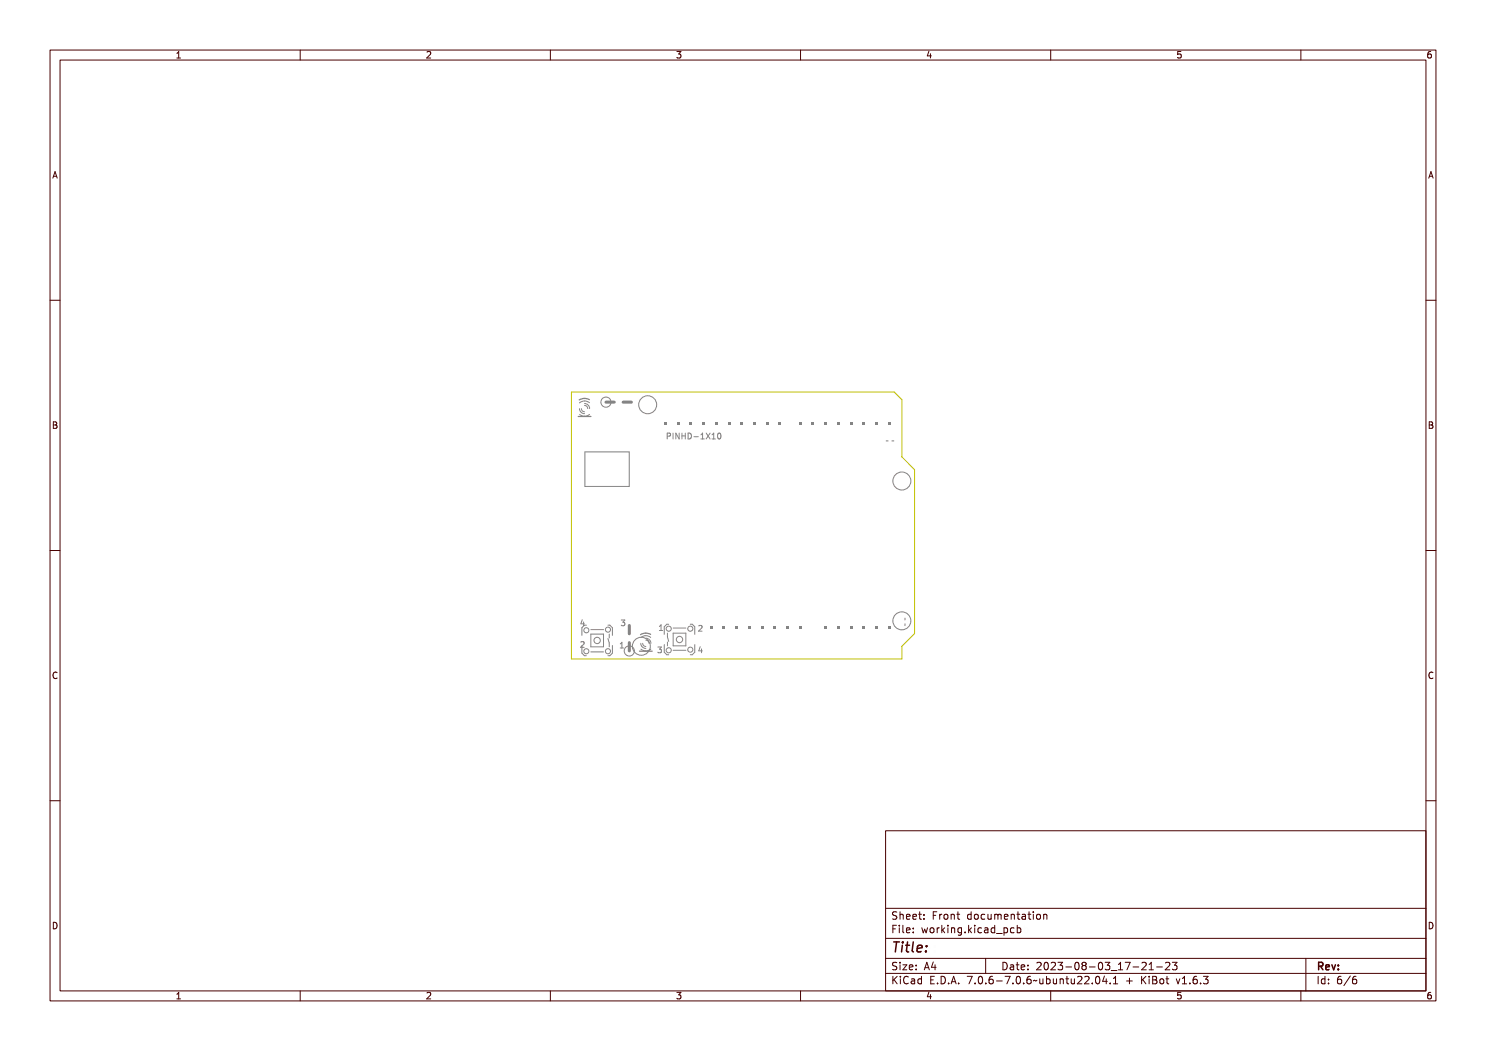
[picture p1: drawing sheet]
<svg xmlns="http://www.w3.org/2000/svg" width="297mm" height="210mm" viewBox="0 0 297 210" stroke-linecap="round" stroke-linejoin="round" font-family="sans-serif">
<g fill="none" stroke="#848484" stroke-width=".2">
<path d="M133.2 86.7h.3a.37 .37 0 0 1 .4 .5 .37 .37 0 0 1-.6 .2v.5h-.1zM133.3 86.8h.2a.21 .21 0 0 1 .2 .3 .21 .21 0 0 1-.2 .2h-.2zM134.1 86.7h.6v.1h-.2v.9h.2v.2h-.6v-.2h.2v-.9h-.2zM135 86.7h.2l.4 1v-1h.1v1.2h-.2l-.4-1v1h-.1zM135.9 86.7h.2v.5h.4v-.5h.1v1.2h-.1v-.6h-.4v.6h-.2zM136.9 86.7a.59 .59 0 0 1 .7 .6 .59 .59 0 0 1-.7 .6zM137 86.8a.44 .44 0 0 1 .4 .5 .44 .44 0 0 1-.4 .4zM138 87.4h.4v.1h-.4zM138.8 86.8l.4-.1v1h.3v.2h-.7v-.2h.3v-.8h-.3zM139.6 86.7h.2l.2 .4 .3-.4h.2l-.4 .6 .4 .6h-.2l-.3-.5-.3 .5h-.1l.4-.6zM140.7 86.8l.4-.1v1h.2v.2h-.6v-.2h.2v-.8h-.2zM141.6 86.8a.45 .45 0 0 1 .6 .1 .45 .45 0 0 1 .1 .6 .39 .39 0 0 1-.5 .4 .39 .39 0 0 1-.3-.6z"/>
<path d="M141.8 86.9a.47 .47 0 0 1 .3 .4 .47 .47 0 0 1-.3 .4l-.1-.4zM142.3 87.7h.7M143.6 86.6l.1-.1a.62 .62 0 0 1 .4 .6 .62 .62 0 0 1-.4 .6 .78 .78 0 0 1-.1-1.1zM116.3 129v1.5l.5 .5h.4M116.3 125.4v1.6M116.8 124.9h.4M118.1 126.7h2.5v2.5h-2.5zM118.1 125.8h2.5M118.1 130.3h2.5M121.5 124.9h.4l.5 .5v1.6M121.5 127.6l.3 .9v.7M121.8 126.7v.8"/>
<path d="M122.4 129v1.5l-.5 .5h-.4M180.9 123.5v.4M180.9 124.6v.4"/>
<circle cx="121.1" cy="80.4" r="1.02"/>
<circle cx="141.9" cy="87.3" r=".1"/>
<circle cx="117.2" cy="125.9" r=".51"/>
<circle cx="117.2" cy="130.1" r=".51"/>
<circle cx="119.4" cy="128" r=".63"/>
<circle cx="121.5" cy="125.8" r=".51"/>
<circle cx="121.5" cy="130.1" r=".51"/>
</g>
<path d="M121.1 80.4h1.7M124.5 80.4h1.7" fill="none" stroke="#848484" stroke-width=".61"/>
<g fill="#848484">
<path d="M164.8 125.1h.5v.5h-.5z" fill-rule="evenodd"/>
<path d="M167.3 125.1h.5v.5h-.5z" fill-rule="evenodd"/>
<path d="M169.8 125.1h.5v.5h-.5z" fill-rule="evenodd"/>
<path d="M172.4 125.1h.5v.5h-.5z" fill-rule="evenodd"/>
<path d="M174.9 125.1h.5v.5h-.5z" fill-rule="evenodd"/>
<path d="M177.5 125.1h.5v.5h-.5z" fill-rule="evenodd"/>
</g>
<path d="M117.8 79.9a2.03 2.03 0 0 0-2 0M115.6 83.2h2.5" fill="none" stroke="#848484" stroke-width=".25"/>
<g fill="none" stroke="#848484" stroke-width=".2">
<path d="M115.8 81.6a1.02 1.02 0 0 0 1 1.1M116.2 81.6a.64 .64 0 0 0 .6 .7M116.8 80.6a1.02 1.02 0 0 1 1 1M116.8 81a.63 .63 0 0 1 .7 .6M117.8 80.5a1.53 1.53 0 0 0-2 0M117.8 82.8a1.52 1.52 0 0 1-1.9 0"/>
<circle cx="129.5" cy="80.9" r="1.8"/>
<circle cx="180.3" cy="96.1" r="1.8"/>
<circle cx="125.8" cy="130.1" r="1.02"/>
<circle cx="128.2" cy="129.1" r="1.8"/>
<circle cx="180.3" cy="124.1" r="1.8"/>
</g>
<path d="M125.8 125v1.6M125.8 128.4v1.7" fill="none" stroke="#848484" stroke-width=".61"/>
<g fill="#848484">
<path d="M132.8 84.4h.5v.5h-.5z" fill-rule="evenodd"/>
<path d="M135.3 84.4h.5v.5h-.5z" fill-rule="evenodd"/>
<path d="M137.8 84.4h.5v.5h-.5z" fill-rule="evenodd"/>
<path d="M140.4 84.4h.5v.5h-.5z" fill-rule="evenodd"/>
<path d="M142.9 84.4h.5v.5h-.5z" fill-rule="evenodd"/>
<path d="M145.5 84.4h.5v.5h-.5z" fill-rule="evenodd"/>
<path d="M148 84.4h.5v.5h-.5z" fill-rule="evenodd"/>
<path d="M150.5 84.4h.5v.5h-.5z" fill-rule="evenodd"/>
<path d="M153.1 84.4h.5v.5h-.5z" fill-rule="evenodd"/>
<path d="M155.6 84.4h.5v.5h-.5z" fill-rule="evenodd"/>
</g>
<path d="M127.8 130.1h2.5M130 126.8a2.03 2.03 0 0 0-2 0" fill="none" stroke="#848484" stroke-width=".25"/>
<path d="M128.1 128.5a1.02 1.02 0 0 0 1 1.1M128.4 128.5a.63 .63 0 0 0 .7 .7M129.1 127.5a1.02 1.02 0 0 1 1 1M129.1 127.9a.63 .63 0 0 1 .6 .6M130.1 127.4a1.53 1.53 0 0 0-2 0M130.1 129.7a1.52 1.52 0 0 1-2 0" fill="none" stroke="#848484" stroke-width=".2"/>
<g fill="#848484">
<path d="M159.7 125.1h.5v.5h-.5z" fill-rule="evenodd"/>
<path d="M157.1 125.1h.5v.5h-.5z" fill-rule="evenodd"/>
<path d="M154.6 125.1h.5v.5h-.5z" fill-rule="evenodd"/>
<path d="M152.1 125.1h.5v.5h-.5z" fill-rule="evenodd"/>
<path d="M149.5 125.1h.5v.5h-.5z" fill-rule="evenodd"/>
<path d="M147 125.1h.5v.5h-.5z" fill-rule="evenodd"/>
<path d="M144.4 125.1h.5v.5h-.5z" fill-rule="evenodd"/>
<path d="M141.9 125.1h.5v.5h-.5z" fill-rule="evenodd"/>
<path d="M177.5 84.4h.5v.5h-.5z" fill-rule="evenodd"/>
<path d="M174.9 84.4h.5v.5h-.5z" fill-rule="evenodd"/>
<path d="M172.4 84.4h.5v.5h-.5z" fill-rule="evenodd"/>
<path d="M169.8 84.4h.5v.5h-.5z" fill-rule="evenodd"/>
<path d="M167.3 84.4h.5v.5h-.5z" fill-rule="evenodd"/>
<path d="M164.8 84.4h.5v.5h-.5z" fill-rule="evenodd"/>
<path d="M162.2 84.4h.5v.5h-.5z" fill-rule="evenodd"/>
<path d="M159.7 84.4h.5v.5h-.5z" fill-rule="evenodd"/>
</g>
<g fill="none" stroke="#848484" stroke-width=".2">
<path d="M116.9 90.3h8.9v6.9h-8.9zM177.1 88.1h.4M178.3 88.1h.3M132.8 128.8v1.5l.5 .5h.4M133.4 126.5v.8l.3 .9M133.4 128.3v.8M133.7 124.7h-.4l-.5 .5v1.6M134.5 126.5h2.6v2.6h-2.6zM134.5 129.9h2.6M134.5 125.5h2.6M138 124.7h.4l.5 .5v1.6M138.9 128.8v1.5l-.5 .5h-.4"/>
<circle cx="133.7" cy="125.6" r=".51"/>
<circle cx="133.7" cy="129.9" r=".51"/>
<circle cx="135.8" cy="127.8" r=".63"/>
<circle cx="138" cy="125.6" r=".51"/>
<circle cx="138" cy="129.8" r=".51"/>
</g>
<path d="M114.2 78.3h64.5l1.6 1.6v11.4l2.5 2.5v32.8l-2.5 2.5v2.6h-66.1z" fill="none" stroke="#c2c200" stroke-width=".2"/>
<g fill="none" stroke="#480000" stroke-width=".2">
<path d="M10 10h277v190h-277zM12 12h273v186h-273zM60 10v2M110 10v2M160 10v2M210 10v2M260 10v2M10 60h2M285 60h2M10 110h2M285 110h2M10 160h2"/>
<path d="M285 160h2M177 166h108v32h-108zM60 198v2M110 198v2M160 198v2M177 181.5h108M177 187.5h108M177 191.5h108M177 194.5h108M178.1 195.2h.2v.6l.6-.6h.3l-.6 .6 .6 .8h-.2l-.5-.7-.2 .2v.5h-.2zM178.2 185h.9v.2h-.7v.4h.6v.2h-.6v.7h-.2zM178.3 182.4l.5-.1h.2v.2a.31 .31 0 0 0-.5-.1 .31 .31 0 0 0 0 .5 .5 .5 0 0 1 .6 .6 .5 .5 0 0 1-.8 .2l-.1-.2a.34 .34 0 0 0 .4 .1 .34 .34 0 0 0 .1-.5 .47 .47 0 0 1-.5-.2 .47 .47 0 0 1 .1-.5z"/>
<path d="M178.3 192.5l.5-.1h.2v.2a.31 .31 0 0 0-.5-.1 .31 .31 0 0 0 0 .5 .5 .5 0 0 1 .6 .6 .5 .5 0 0 1-.8 .2l-.1-.2a.34 .34 0 0 0 .4 .1 .34 .34 0 0 0 .1-.5 .47 .47 0 0 1-.5-.2 .47 .47 0 0 1 .1-.5zM179.4 182.2h.2v.6a.35 .35 0 0 1 .4-.1 .35 .35 0 0 1 .2 .4v.6h-.2v-.8h-.4v.8h-.2zM179.5 185.4h.4v.9h.4v.2h-.9v-.2h.3v-.8h-.2zM179.5 192.8h.4v.9h.4v.1h-.9v-.1h.3v-.8h-.2zM179.5 195.6h.4v.9h.4v.1h-.9v-.1h.3v-.8h-.2zM179.7 184.9h.2v.3h-.2zM179.7 192.3h.2v.3h-.2zM179.7 195.1h.2v.3h-.2zM180.6 184.9h.4v1.3l.4 .1v.2l-.5-.2v-1.2h-.3zM180.6 192.8h.8l-.6 .9h.6v.1h-.8l.6-.9h-.6zM180.7 182.8l.1-.1a.49 .49 0 0 1 .5 0 .49 .49 0 0 1 .2 .5h-.8a.42 .42 0 0 0 .3 .4 .42 .42 0 0 0 .4-.1 .47 .47 0 0 1-.4 .3 .47 .47 0 0 1-.4-.3zM180.7 195.4a.4 .4 0 0 1 .4-.3 .4 .4 0 0 1 .4 .3 .56 .56 0 0 0-.8 .4 .56 .56 0 0 0 .5 .7l.3-.1a.43 .43 0 0 1-.5 .3 .43 .43 0 0 1-.4-.4v-.6z"/>
<path d="M180.8 182.9l.4-.1 .1 .3h-.6zM181.8 195.6l.3-.1a.43 .43 0 0 1 .5 .5v.6h-.1v-.1a.38 .38 0 0 1-.5 .2 .38 .38 0 0 1-.2-.5 .38 .38 0 0 1 .4-.2h.3a.35 .35 0 0 0-.3-.4 .35 .35 0 0 0-.4 .2zM181.9 182.8l.1-.1a.49 .49 0 0 1 .5 0 .49 .49 0 0 1 .2 .5h-.8a.42 .42 0 0 0 .3 .4 .42 .42 0 0 0 .5-.1 .47 .47 0 0 1-.5 .3 .47 .47 0 0 1-.4-.3zM181.9 185.5l.1-.1a.49 .49 0 0 1 .5 0 .49 .49 0 0 1 .2 .5h-.8a.42 .42 0 0 0 .3 .4 .42 .42 0 0 0 .5-.1 .47 .47 0 0 1-.5 .3 .47 .47 0 0 1-.4-.3zM181.9 192.9l.1-.1a.49 .49 0 0 1 .5 0 .49 .49 0 0 1 .2 .5h-.8a.42 .42 0 0 0 .3 .4 .42 .42 0 0 0 .5-.1 .47 .47 0 0 1-.5 .3 .47 .47 0 0 1-.4-.3zM182 196.2l.5-.1a.31 .31 0 0 1-.2 .4 .31 .31 0 0 1-.4-.1zM182 182.9l.4-.1 .1 .3h-.6zM182 185.6l.4-.1 .1 .3h-.6zM182 193l.4-.1 .1 .3h-.6zM183 195.7l.4-.2 .2 .2v-.6h.2v1.5h-.2v-.1a.42 .42 0 0 1-.5 .1 .42 .42 0 0 1-.2-.5zM183.2 195.8l.1-.1a.4 .4 0 0 1 .3 .4 .4 .4 0 0 1-.3 .4l-.2-.2zM183.2 182.3h.2v.4h.4v.1h-.4v.7l.4 .1v.1h-.4l-.1-.1-.1-.8h-.3v-.1h.3z"/>
<path d="M183.3 185.4h.2v.3h-.2zM183.3 186.2h.2v.3h-.2zM183.3 192.8h.2v.3h-.2zM183.3 193.6h.2v.2h-.2zM184.5 182.7h.2v.3h-.2zM184.5 183.5h.2v.2h-.2zM185.2 185.4h.2l.2 .8 .1-.5h.2l.2 .5 .1-.8h.2l-.2 1.1h-.2l-.2-.7-.2 .7h-.1zM185.4 195.2h.9v.2h-.7v.4h.6v.2h-.6v.5h.7v.1h-.9zM185.7 192.4h.2l.5 1.4h-.2l-.1-.3h-.5l-.1 .3h-.2zM185.8 192.6l.2 .7h-.4zM186.6 182.3h.9v.2h-.7v.4h.6v.2h-.6v.6h-.2zM186.8 185.6l.1-.1a.39 .39 0 0 1 .4 .4 .39 .39 0 0 1-.4 .4l-.1-.2z"/>
<path d="M186.9 196.4h.2v.2h-.2zM187.1 192.4h.2v.9h.2v.2h-.2v.3h-.2v-.3h-.6zM187.1 192.6v.7h-.4zM187.8 195.2a.76 .76 0 0 1 .9 .7 .76 .76 0 0 1-.9 .7zM188 195.4a.57 .57 0 0 1 .5 .5 .57 .57 0 0 1-.5 .6zM188 182.7h.2v.2v-.1a.29 .29 0 0 1 .3-.2 .29 .29 0 0 1 .3 .3 .37 .37 0 0 0-.5-.1 .37 .37 0 0 0-.1 .4v.5h-.2zM188 185.4h.2v.2v-.1a.29 .29 0 0 1 .3-.2 .29 .29 0 0 1 .3 .3 .37 .37 0 0 0-.5-.1 .37 .37 0 0 0-.1 .4v.6h-.2zM189.1 184.9h.1v.9l.5-.4h.2l-.4 .4 .5 .7h-.2l-.4-.6-.2 .1v.5h-.1zM189.2 182.9l.1-.1a.39 .39 0 0 1 .4 .4 .39 .39 0 0 1-.4 .4l-.1-.2zM189.3 196.4h.3v.2h-.3zM190.2 182.7h.2v.1a.35 .35 0 0 1 .4-.1 .35 .35 0 0 1 .3 .4v.6h-.2l-.1-.8h-.3l-.1 .8h-.2zM190.3 185.4h.4v.9h.4v.2h-.9v-.2h.4v-.8h-.3z"/>
<path d="M190.5 195.2h.3l.4 1.4h-.2l-.1-.3h-.5l-.1 .3h-.2zM190.6 184.9h.1v.3h-.1zM190.6 195.4l.2 .7h-.4zM191.4 185.4h.2v.1a.35 .35 0 0 1 .4-.1 .35 .35 0 0 1 .3 .4v.7h-.2l-.1-.9h-.3l-.1 .9h-.2zM191.7 182.3h.1v.4h.4v.1h-.4v.7l.4 .1v.1h-.4l-.1-.1v-.8h-.3v-.1h.3zM191.7 196.4h.3v.2h-.3zM192.7 185.5l.3-.2 .3 .2v-.1h.2v1a.53 .53 0 0 1-.8 .4v-.2a.36 .36 0 0 0 .4 .1 .36 .36 0 0 0 .2-.4l-.1 .1a.53 .53 0 0 1-.7-.3 .53 .53 0 0 1 .2-.6zM192.8 185.6l.1-.1a.39 .39 0 0 1 .4 .4 .39 .39 0 0 1-.4 .4l-.1-.2zM193.8 195.2h.9l-.5 1.4h-.2l.5-1.2h-.7zM193.9 182.8l.3-.2 .3 .2v-.6h.2v1.5h-.2v-.1a.42 .42 0 0 1-.6 .1 .42 .42 0 0 1-.1-.5zM194.1 182.8a.4 .4 0 0 1 .4 .4 .4 .4 0 0 1-.4 .4l-.2-.4zM194.1 186.2h.3v.3h-.3z"/>
<path d="M195.1 184.9h.2v.9l.4-.4h.3l-.5 .4 .5 .7h-.2l-.4-.6-.1 .1v.5h-.2zM195.2 182.9l.1-.1a.39 .39 0 0 1 .4 .4 .39 .39 0 0 1-.4 .4l-.1-.2zM195.3 196.4h.3v.2h-.3zM196.3 185.4h.5v.9h.3v.2h-.9v-.2h.4v-.8h-.3zM196.3 195.4a.57 .57 0 0 1 .7 0 .57 .57 0 0 1 .1 .8 .5 .5 0 0 1-.6 .5 .5 .5 0 0 1-.3-.8zM196.4 182.8a.39 .39 0 0 1 .4-.2 .39 .39 0 0 1 .3 .3 .4 .4 0 0 0-.6 0 .4 .4 0 0 0 0 .6 .4 .4 0 0 0 .6 0 .45 .45 0 0 1-.6 .3 .45 .45 0 0 1-.3-.6zM196.5 195.4a.61 .61 0 0 1 .4 1l-.1 .1a.61 .61 0 0 1-.4-1zM196.6 184.9h.2v.3h-.2zM197 191.5v3M197.4 182.7h.2v.8l.2 .1 .3-.2v-.7h.2v1h-.2v-.1a.35 .35 0 0 1-.4 .2 .35 .35 0 0 1-.3-.5zM197.6 185.5a.39 .39 0 0 1 .4-.2 .39 .39 0 0 1 .3 .3 .4 .4 0 0 0-.6 0 .4 .4 0 0 0 0 .6 .4 .4 0 0 0 .6 0 .45 .45 0 0 1-.6 .3 .45 .45 0 0 1-.3-.6zM197.7 196.4h.3v.2h-.3z"/>
<path d="M198.6 182.7l.5 .1 .3-.1 .2 1h-.2l-.1-.9-.2 .1v.8h-.1l-.2-.9-.1 .9h-.1zM198.7 185.4l.2-.1a.43 .43 0 0 1 .6 .5v.7h-.2v-.2a.38 .38 0 0 1-.5 .2 .38 .38 0 0 1-.2-.5 .38 .38 0 0 1 .5-.2h.2a.35 .35 0 0 0-.3-.4 .35 .35 0 0 0-.3 .2zM198.7 195.4a.38 .38 0 0 1 .4-.3 .38 .38 0 0 1 .3 .3 .43 .43 0 0 0-.5 0 .43 .43 0 0 0-.1 .5 .46 .46 0 0 1 .7 .1 .46 .46 0 0 1-.2 .6 .46 .46 0 0 1-.7-.2zM198.8 186l.5-.1a.31 .31 0 0 1-.1 .4 .31 .31 0 0 1-.4-.1zM199.9 185.5l.3-.2 .3 .2v-.6h.2v1.6h-.2v-.2a.42 .42 0 0 1-.5 .1 .42 .42 0 0 1-.2-.5zM199.9 182.8l.2-.1a.49 .49 0 0 1 .5 0 .49 .49 0 0 1 .1 .5h-.7a.42 .42 0 0 0 .2 .4 .42 .42 0 0 0 .5-.1 .47 .47 0 0 1-.4 .3 .47 .47 0 0 1-.5-.3zM200 196h.5v.2h-.5zM200 185.6l.1-.1a.39 .39 0 0 1 .4 .4 .39 .39 0 0 1-.4 .4l-.1-.2zM200.1 182.9l.3-.1 .2 .3h-.6zM200.1 192.4a.76 .76 0 0 1 1 .7 .76 .76 0 0 1-1 .7zM200.3 192.6a.57 .57 0 0 1 .6 .5 .57 .57 0 0 1-.6 .6zM200.9 186.8l1.2 .1z"/>
<path d="M201 195.2h.9l-.5 1.4h-.2l.5-1.2h-.7zM201.1 182.7h.1v.1a.35 .35 0 0 1 .5-.1 .35 .35 0 0 1 .2 .4v.6h-.2v-.8h-.4l-.1 .8h-.1zM201.4 192.8l.3-.1a.43 .43 0 0 1 .5 .5v.6h-.1v-.1a.38 .38 0 0 1-.5 .2 .38 .38 0 0 1-.2-.5 .38 .38 0 0 1 .4-.2h.3a.35 .35 0 0 0-.3-.4 .35 .35 0 0 0-.4 .2zM201.6 193.4l.5-.1a.31 .31 0 0 1-.2 .4 .31 .31 0 0 1-.4-.1zM202.2 185.4h.2v.1a.53 .53 0 0 1 .8 .3 .53 .53 0 0 1-.6 .7l-.2-.2v.6h-.2zM202.5 182.3h.2v.4h.4v.1h-.4v.7l.4 .1v.1h-.4l-.2-.1v-.8h-.3v-.1h.3zM202.5 185.6l.1-.1a.4 .4 0 0 1 .4 .4 .4 .4 0 0 1-.4 .4l-.2-.2zM202.5 196.4h.3v.2h-.3zM202.8 192.4h.2v.4h.4v.1h-.4v.7l.4 .1v.1h-.4l-.2-.1v-.8h-.3v-.1h.3zM203.5 182.7l.3-.1a.43 .43 0 0 1 .5 .5v.6h-.2v-.1a.38 .38 0 0 1-.5 .2 .38 .38 0 0 1-.2-.5 .38 .38 0 0 1 .5-.2h.2a.35 .35 0 0 0-.2-.4 .35 .35 0 0 0-.4 .2zM203.5 195.4a.57 .57 0 0 1 .8 0 .57 .57 0 0 1 0 .8 .5 .5 0 0 1-.6 .5 .5 .5 0 0 1-.3-.8zM203.6 185.5a.39 .39 0 0 1 .4-.2 .39 .39 0 0 1 .3 .3 .4 .4 0 0 0-.5 0 .4 .4 0 0 0 0 .6 .4 .4 0 0 0 .5 0 .45 .45 0 0 1-.6 .3 .45 .45 0 0 1-.2-.6z"/>
<path d="M203.7 183.3l.4-.1a.31 .31 0 0 1-.1 .4 .31 .31 0 0 1-.4-.1zM203.7 195.4a.61 .61 0 0 1 .4 1l-.1 .1a.61 .61 0 0 1-.3-1zM203.9 192.9l.1-.1a.49 .49 0 0 1 .5 0 .49 .49 0 0 1 .2 .5h-.8a.42 .42 0 0 0 .3 .4 .42 .42 0 0 0 .5-.1 .47 .47 0 0 1-.5 .3 .47 .47 0 0 1-.4-.3zM204 193l.4-.1 .1 .3h-.6zM204.7 184.9h.1v.6a.53 .53 0 0 1 .8 .3 .53 .53 0 0 1-.6 .7l-.2-.2v.2h-.1zM204.9 182.3h.2v.4h.4v.1h-.4v.7l.4 .1v.1h-.4l-.2-.1v-.8h-.3v-.1h.3zM204.9 185.6l.1-.1a.39 .39 0 0 1 .4 .4 .39 .39 0 0 1-.4 .4l-.1-.2zM204.9 196.4h.3v.2h-.3zM205.3 192.8h.2v.3h-.2zM205.3 193.6h.2v.2h-.2zM205.9 182.7h.5v.9h.3v.1h-.9v-.1h.4v-.8h-.3zM205.9 195.4a.38 .38 0 0 1 .4-.3 .38 .38 0 0 1 .3 .3 .43 .43 0 0 0-.5 0 .43 .43 0 0 0-.1 .5 .46 .46 0 0 1 .7 .1 .46 .46 0 0 1-.2 .6 .46 .46 0 0 1-.6-.2z"/>
<path d="M206.2 182.2h.2v.3h-.2zM207 196l1-.1a.49 .49 0 0 1-.8 .1l-.2 .2zM207.3 182.9l.1-.1a.39 .39 0 0 1 .4 .4 .39 .39 0 0 1-.4 .4l-.2-.2zM207.4 192.5a.53 .53 0 0 1 .8 .1 .53 .53 0 0 1-.3 .7l-.3 .4h.7v.1h-.9l.3-.5a.4 .4 0 0 0 .3-.4 .4 .4 0 0 0-.3-.4l-.3 .2zM208.3 182.7h.1v.1a.35 .35 0 0 1 .5-.1 .35 .35 0 0 1 .2 .4v.6h-.2v-.8h-.4l-.1 .8h-.1zM208.3 195.6h.1l.1 .8 .2 .1 .2-.2v-.7h.2v1h-.2v-.1a.35 .35 0 0 1-.4 .2 .35 .35 0 0 1-.2-.5zM208.7 192.6a.57 .57 0 0 1 .7 0 .57 .57 0 0 1 .1 .8 .5 .5 0 0 1-.6 .5 .5 .5 0 0 1-.3-.8zM208.9 192.6a.61 .61 0 0 1 .3 1l-.1 .1a.61 .61 0 0 1-.3-1zM209.5 195.1h.2v.6a.53 .53 0 0 1 .7 .3 .53 .53 0 0 1-.6 .7l-.1-.2v.1h-.2zM209.7 195.8l.1-.1a.4 .4 0 0 1 .4 .4 .4 .4 0 0 1-.4 .4l-.1-.2zM209.8 192.5a.53 .53 0 0 1 .8 .1 .53 .53 0 0 1-.3 .7l-.3 .4h.7v.1h-.9l.3-.5a.4 .4 0 0 0 .3-.4 .4 .4 0 0 0-.3-.4l-.3 .2zM210 198v2"/>
<path d="M210.7 195.6h.2v.8l.2 .1 .2-.2v-.7h.2v1h-.2v-.1a.35 .35 0 0 1-.4 .2 .35 .35 0 0 1-.2-.5zM211 192.4a.46 .46 0 0 1 .6 0 .46 .46 0 0 1 .1 .6l-.1 .1a.47 .47 0 0 1 .2 .7 .47 .47 0 0 1-.7 0l-.1-.2a.35 .35 0 0 0 .5 .1 .35 .35 0 0 0 0-.5h-.3v-.2a.29 .29 0 0 0 .4-.1 .29 .29 0 0 0-.1-.4 .29 .29 0 0 0-.4 .1h-.1zM211.9 195.6h.2v.1a.35 .35 0 0 1 .4-.1 .35 .35 0 0 1 .2 .4v.6h-.2v-.8h-.4v.8h-.2zM212.4 193.2h.5v.2h-.5zM213.3 195.2h.2v.4h.4v.1h-.4v.7l.4 .1v.1h-.4l-.2-.1v-.8h-.3v-.1h.3zM213.5 192.6a.57 .57 0 0 1 .7 0 .57 .57 0 0 1 .1 .8 .5 .5 0 0 1-.6 .5 .5 .5 0 0 1-.3-.8zM213.7 192.6a.61 .61 0 0 1 .3 1v.1a.61 .61 0 0 1-.4-1zM214.3 195.6h.2v.8l.2 .1 .2-.2v-.7h.2v1h-.2v-.1a.35 .35 0 0 1-.4 .2 .35 .35 0 0 1-.2-.5zM214.7 192.5a.41 .41 0 0 1 .7-.1 .41 .41 0 0 1-.2 .7 .42 .42 0 0 1 .2 .6 .42 .42 0 0 1-.7 0 .42 .42 0 0 1 .2-.6l-.3-.2zM215.5 195.3a.53 .53 0 0 1 .8 .1 .53 .53 0 0 1-.3 .7l-.3 .4h.6v.1h-.9l.4-.5a.4 .4 0 0 0 .3-.4 .4 .4 0 0 0-.3-.4l-.3 .2zM216 193.2h.5v.2h-.5zM216.7 195.3a.53 .53 0 0 1 .8 .1 .53 .53 0 0 1-.3 .7l-.3 .4h.6v.1h-.9l.4-.5a.4 .4 0 0 0 .3-.4 .4 .4 0 0 0-.3-.4l-.3 .2z"/>
<path d="M217.1 192.6a.57 .57 0 0 1 .7 0 .57 .57 0 0 1 .1 .8 .5 .5 0 0 1-.6 .5 .5 .5 0 0 1-.3-.8zM217.3 192.6a.61 .61 0 0 1 .3 1v.1a.61 .61 0 0 1-.4-1zM218.2 196.4h.2v.2h-.2zM218.2 192.4a.46 .46 0 0 1 .6 0 .46 .46 0 0 1 .1 .6l-.1 .1a.47 .47 0 0 1 .2 .7 .47 .47 0 0 1-.7 0l-.1-.2a.35 .35 0 0 0 .5 .1 .35 .35 0 0 0 0-.5h-.3v-.2a.29 .29 0 0 0 .4-.1 .29 .29 0 0 0-.1-.4 .29 .29 0 0 0-.4 .1h-.1zM219.2 195.4a.57 .57 0 0 1 .7 0 .57 .57 0 0 1 .1 .8 .5 .5 0 0 1-.7 .5 .5 .5 0 0 1-.3-.8zM219.2 194.2l1.3 .1zM219.4 195.4a.61 .61 0 0 1 .3 1l-.1 .1a.61 .61 0 0 1-.3-1zM220.7 192.5l.5-.1v1.3h.3v.1h-.8v-.1h.3v-1.1h-.3zM220.8 195.2h.2v.9h.2v.2h-.2v.3h-.2v-.3h-.6zM220.8 195.4v.7h-.4zM221.8 196.4h.2v.2h-.2zM221.8 192.4h.9l-.5 1.4h-.2l.5-1.2h-.7z"/>
<path d="M222.8 195.3l.5-.1v1.3h.3v.1h-.8v-.1h.3v-1.1h-.3zM223.2 193.2h.5v.2h-.5zM224.2 192.5a.53 .53 0 0 1 .8 .1 .53 .53 0 0 1-.3 .7l-.3 .4h.7v.1h-.9l.3-.5a.4 .4 0 0 0 .4-.4 .4 .4 0 0 0-.4-.4l-.3 .2zM225.4 195.5h.2v.4h.4v.2h-.4v.4h-.2v-.4h-.4v-.2h.4zM225.5 192.5l.5-.1v1.3h.3v.1h-.8v-.1h.3v-1.1h-.3zM226.8 193.2h.5v.2h-.5zM227.5 195.2h.2v.6l.6-.6h.2l-.6 .6 .6 .8h-.2l-.5-.7-.1 .2v.5h-.2zM227.8 192.5a.53 .53 0 0 1 .8 .1 .53 .53 0 0 1-.2 .7l-.4 .4h.7v.1h-.9l.3-.5a.4 .4 0 0 0 .4-.4 .4 .4 0 0 0-.4-.4l-.3 .2zM228.8 195.6h.4v.9h.4v.1h-.9v-.1h.4v-.8h-.3zM229.1 192.4a.46 .46 0 0 1 .6 0 .46 .46 0 0 1 0 .6l-.1 .1a.47 .47 0 0 1 .2 .7 .47 .47 0 0 1-.7 0l-.1-.2a.35 .35 0 0 0 .5 .1 .35 .35 0 0 0 0-.5h-.2v-.2a.29 .29 0 0 0 .4-.1 .29 .29 0 0 0-.2-.4 .29 .29 0 0 0-.3 .1h-.1zM229.1 195.1h.1v.3h-.1zM229.9 195.2h.4a.35 .35 0 0 1 .5 .2 .35 .35 0 0 1-.3 .5 .41 .41 0 0 1 .3 .5 .41 .41 0 0 1-.5 .2h-.4z"/>
<path d="M230.1 196h.2a.27 .27 0 0 1 .3 .2 .27 .27 0 0 1-.3 .3h-.2zM230.1 195.4h.2a.23 .23 0 0 1 .3 .2 .23 .23 0 0 1-.3 .2h-.2zM231.2 193.2h1.1M231.3 195.8l.1-.1a.39 .39 0 0 1 .4 .4 .39 .39 0 0 1-.4 .4l-.1-.2zM232.6 195.2h.1v.4h.4v.1h-.4l.1 .7 .3 .1v.1h-.3l-.2-.1v-.8h-.3v-.1h.3zM233 192.4l.5-.1 .3 .4-.9 1.1h.9M234.3 192.3h.9l-.5 .6 .5 .1v.6l-.2 .2-.7-.2M234.6 195.6h.2l.3 .9 .4-.9h.2l-.4 1h-.3zM236 195.3l.5-.1v1.3h.3v.1h-.8v-.1h.3v-1.1h-.3zM237.4 196.4h.3v.2h-.3zM238.4 195.4a.38 .38 0 0 1 .4-.3 .38 .38 0 0 1 .3 .3 .43 .43 0 0 0-.5 0 .43 .43 0 0 0-.1 .5 .46 .46 0 0 1 .7 .1 .46 .46 0 0 1-.2 .6 .46 .46 0 0 1-.7-.2zM239.8 196.4h.3v.2h-.3z"/>
<path d="M240.7 195.2a.46 .46 0 0 1 .6 0 .46 .46 0 0 1 .1 .6l-.1 .1a.47 .47 0 0 1 .2 .7 .47 .47 0 0 1-.7 0l-.1-.2a.35 .35 0 0 0 .5 .1 .35 .35 0 0 0 0-.5l-.3-.1v-.1a.29 .29 0 0 0 .4-.1 .29 .29 0 0 0-.1-.4 .29 .29 0 0 0-.4 .1h-.1zM260 198v2M261 191.5v6.5M263.2 195.2h.8v.2h-.3v1.1h.3v.1h-.8v-.1h.3v-1.1h-.3zM264.4 195.7l.3-.2 .3 .2v-.6h.2v1.5h-.2v-.1a.42 .42 0 0 1-.5 .1 .42 .42 0 0 1-.2-.5zM264.6 195.8l.1-.1a.4 .4 0 0 1 .3 .4 .4 .4 0 0 1-.3 .4l-.2-.2zM265.9 195.6h.2v.3h-.2zM265.9 196.4h.2v.2h-.2zM268.1 195.4a.38 .38 0 0 1 .3-.3 .38 .38 0 0 1 .4 .3 .43 .43 0 0 0-.5 0 .43 .43 0 0 0-.2 .5 .46 .46 0 0 1 .7 .1 .46 .46 0 0 1-.2 .6 .46 .46 0 0 1-.6-.2zM269.9 195.2h.2l-.8 1.6h-.2zM270.5 195.4a.38 .38 0 0 1 .4-.3 .38 .38 0 0 1 .3 .3 .43 .43 0 0 0-.5 0 .43 .43 0 0 0-.2 .5 .46 .46 0 0 1 .7 .1 .46 .46 0 0 1-.2 .6 .46 .46 0 0 1-.6-.2z"/>
<circle cx="187" cy="185.9" r=".53"/>
<circle cx="189.4" cy="183.2" r=".53"/>
<circle cx="195.4" cy="183.2" r=".53"/>
<circle cx="196.7" cy="195.9" r=".13"/>
<circle cx="199.1" cy="196.2" r=".32"/>
<circle cx="203.9" cy="195.9" r=".13"/>
<circle cx="206.3" cy="196.2" r=".32"/>
<circle cx="207.4" cy="183.2" r=".53"/>
<circle cx="209" cy="193.1" r=".13"/>
<circle cx="213.8" cy="193.1" r=".13"/>
<circle cx="215" cy="193.4" r=".29"/>
<circle cx="215" cy="192.8" r=".25"/>
<circle cx="217.4" cy="193.1" r=".13"/>
<circle cx="219.5" cy="195.9" r=".13"/>
<circle cx="231.5" cy="196.1" r=".53"/>
<circle cx="238.8" cy="196.2" r=".32"/>
<circle cx="268.5" cy="196.2" r=".32"/>
<circle cx="270.9" cy="196.2" r=".32"/>
</g>
<g fill="none" stroke="#480000" stroke-width=".3">
<path d="M178.1 188.4h1.4v.2h-.6v1.7h-.2v-1.7h-.6zM179.9 188.8h.7v1.3h.4v.2h-1.2v-.2h.5v-1.1h-.4zM180.3 188.3h.3v.3h-.3zM181.8 188.4h.2v.4h.6v.2h-.6v1l.6 .1v.2a.55 .55 0 0 1-.8-.5v-.8h-.4v-.2h.4zM183 188.3h.6l.1 1.6 .1 .2h.4v.2a.54 .54 0 0 1-.8-.5v-1.4h-.4zM184.8 189a.65 .65 0 0 1 .8-.1 .65 .65 0 0 1 .3 .7h-1.1a.56 .56 0 0 0 .4 .5 .56 .56 0 0 0 .6-.1v.2a.81 .81 0 0 1-1.1-.1 .81 .81 0 0 1 .1-1.1zM185 189.1l.4-.1 .2 .4h-.8zM186.7 188.9h.3v.4h-.3zM186.7 189.9h.3v.4h-.3zM263.1 192.4a.73 .73 0 0 1 .9 .2v.3l-.3 .3 .5 .6h-.2l-.3-.4-.2-.2h-.2v.6h-.2zM263.3 192.6h.2a.26 .26 0 0 1 .3 .2 .26 .26 0 0 1-.2 .3h-.3zM264.5 192.9l.1-.1a.49 .49 0 0 1 .5 0 .49 .49 0 0 1 .2 .5h-.8a.42 .42 0 0 0 .3 .4 .42 .42 0 0 0 .4-.1 .47 .47 0 0 1-.4 .3 .47 .47 0 0 1-.4-.3z"/>
<path d="M264.6 193l.3-.1 .2 .3h-.6zM265.5 192.8h.2l.3 .9 .3-.9h.2l-.4 1h-.2zM267.1 192.8h.2v.3h-.2zM267.1 193.6h.2v.2h-.2z"/>
</g>
<text font-size="2.7" fill="#480000" x="178" y="190.3">Title:</text>
<g font-size="2" fill="#480000">
<text x="178" y="183.7">Sheet: Front documentation</text>
<text x="178" y="186.5">File: working.kicad_pcb</text>
<text x="178" y="193.9">Size: A4</text>
<text x="178" y="196.6">KiCad E.D.A. 7.0.6-7.0.6~ubuntu22.04.1 + KiBot v1.6.3</text>
<text x="200" y="193.9">Date: 2023-08-03_17-21-23</text>
<text x="263" y="196.6">Id: 6/6</text>
<text x="263" y="193.9">Rev:</text>
</g>
<g font-size="1.7" fill="#480000">
<text x="35" y="11.7">1</text>
<text x="85" y="11.7">2</text>
<text x="135" y="11.7">3</text>
<text x="185" y="11.7">4</text>
<text x="235" y="11.7">5</text>
<text x="285" y="11.7">6</text>
<text x="10.5" y="35.7">A</text>
<text x="285.5" y="35.7">A</text>
<text x="10.5" y="85.6">B</text>
<text x="285.5" y="85.6">B</text>
<text x="10.5" y="135.7">C</text>
<text x="285.5" y="135.7">C</text>
<text x="10.5" y="185.6">D</text>
<text x="285.5" y="185.6">D</text>
<text x="35" y="199.7">1</text>
<text x="85" y="199.7">2</text>
<text x="135" y="199.7">3</text>
<text x="185" y="199.7">4</text>
<text x="235" y="199.7">5</text>
<text x="285" y="199.7">6</text>
</g>
<text font-size="1.6" fill="#848484" x="133" y="87.9">PINHD-1X10</text>
<g font-size="1.5" fill="#848484">
<text x="115.8" y="125.2">4</text>
<text x="123.9" y="125.2">3</text>
<text x="115.8" y="129.5">2</text>
<text x="123.7" y="129.6">1</text>
<text x="131.2" y="130.6">3</text>
<text x="131.5" y="126.1">1</text>
<text x="139.4" y="126.3">2</text>
<text x="139.4" y="130.6">4</text>
</g>
</svg>
